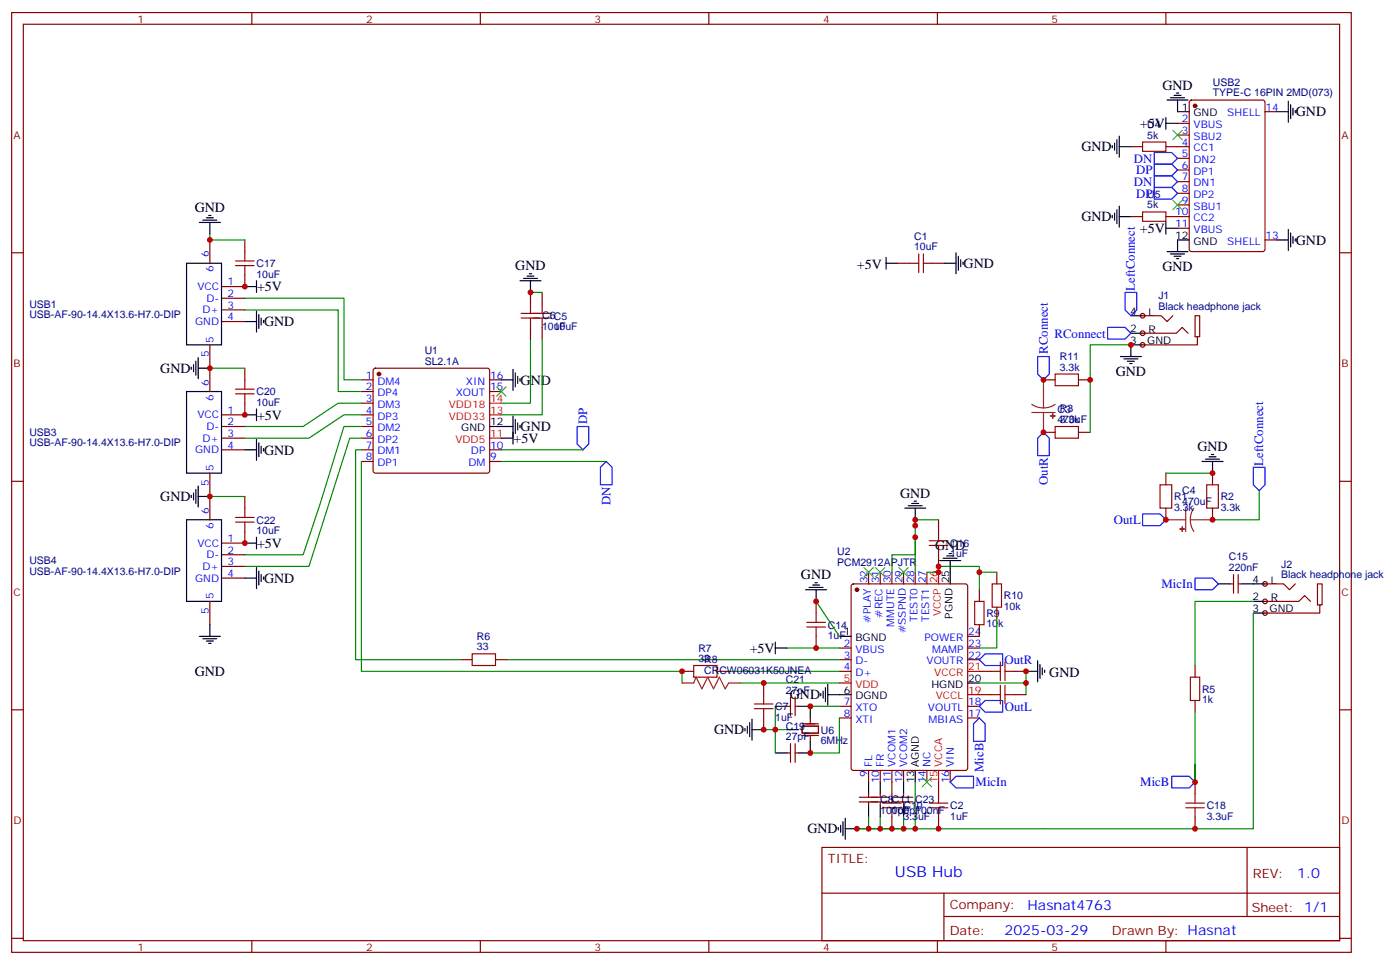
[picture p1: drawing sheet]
<svg xmlns="http://www.w3.org/2000/svg" width="424mm" height="292mm" viewBox="0 0 424 292" stroke-linecap="round" stroke-linejoin="round" font-family="sans-serif">
<g fill="none" stroke="#870000" stroke-width=".35">
<path d="M3.5 3.8h405.4v284.3h-405.4zM7.1 7.3h398.2v277.3h-398.2zM76.2 3.8v3.5M145.3 3.8v3.5M214.5 3.8v3.5M283.6 3.8v3.5M352.8 3.8v3.5M3.5 76.5h3.6M63.5 72.6v7.1M271.6 79.7h3.6M282.2 79.7h3.6M405.3 76.5h3.6"/>
<path d="M67 86.7h7.1M67 90.2h7.1M67 93.8h7.1M67 97.3h7.1M160.5 88.5v3.5M160.5 99.1v3.5M164 88.5v3.5M164 99.1v3.5M63.5 104.4v14.1M109.4 114.9h3.5M109.4 118.5h3.5M113.1 111.6l.5-.2h33.9l.5 .2 .2 .5v30.4l-.3 .5-.4 .2h-33.9l-.5-.3-.2-.4v-30.4z"/>
<path d="M148.2 114.9h3.5M148.2 118.5h3.5M67 125.5h7.1M67 129h7.1M67 132.6h7.1M67 136.1h7.1M109.4 125.5h3.5M109.4 129h3.5M109.4 132.6h3.5M109.4 136.1h3.5M109.4 122h3.5M109.4 139.6h3.5"/>
<path d="M148.2 136.1h3.5M148.2 139.6h3.5M3.5 145.6h3.6M63.5 143.2v14.1M405.3 145.6h3.6M67 164.3h7.1M67 167.9h7.1M67 171.4h7.1M67 174.9h7.1M257.8 176.9l.4-.2h33.9l.7 .4v55.3l-.5 .7h-34.1l-.6-.4-.1-55.3zM262.8 173.1v3.6M266.3 173.1v3.6"/>
<path d="M269.9 173.1v3.6M273.4 173.1v3.6M276.9 173.1v3.6M280.5 173.1v3.6M63.5 182v7M254 196.1h3.5M254 199.6h3.5M292.8 196.1h3.5M292.8 199.6h3.5M292.8 192.5h3.5M3.5 214.8h3.6M254 203.1h3.5"/>
<path d="M254 213.7h3.5M254 217.2h3.5M292.8 213.7h3.5M292.8 217.2h3.5M405.3 214.8h3.6M262.8 233.1v3.5M266.3 233.1v3.5M269.9 233.1v3.5M273.4 233.1v3.5M280.5 233.1v3.5M287.5 233.1v3.5M248.7 256.4h156.6v28.2h-156.6z"/>
<path d="M377.3 256.4v20.9M248.7 270.2h156.5M285.6 277.3h119.6M285.6 270.2v14.2M3.5 283.9h3.6M76.2 284.6v3.5M145.3 284.6v3.5M214.5 284.6v3.5M283.6 284.6v3.5M352.8 284.6v3.5M405.3 283.9h3.6"/>
</g>
<g fill="none" stroke="#000" stroke-width=".35">
<path d="M56.4 79.7h10.6v24.7h-10.6zM60.3 67.3h6.4M61.4 66.6h4.2M62.4 65.9h2.2M63.1 65.2h.8M63.5 67.3v3.5M268.1 79.7h3.5M268.1 77.9v3.5M74.1 97.3h3.5M74.1 86.7h3.5M77.6 84.9v3.6M77.6 94.1v6.4"/>
<path d="M78.3 95.2v4.2M79 96.2v2.2M79.7 96.9v.7M157.3 84.9h6.4M158.4 84.2h4.2M159.5 83.5h2.1M160.2 82.8h.7M160.5 84.9v3.6M56.4 118.5h10.6v24.7h-10.6zM151.7 114.9h3.5M155.2 111.8v6.3M155.9 112.8v4.3"/>
<path d="M156.6 113.9v2.1M157.3 114.6v.7M74.1 125.5h3.5M74.1 136.1h3.5M77.6 123.8v3.5M77.6 132.9v6.4M78.3 134v4.2M79 135v2.2M79.7 135.7v.8M148.2 129h7M151.7 132.6h3.5M155.2 125.9v8.4"/>
<path d="M155.9 126.9v4.3M156.6 128v2.1M157.3 128.7v.7M56.4 157.3h10.6v24.7h-10.6zM273.8 153.7h6.3M274.8 153h4.2M275.9 152.3h2.1M276.6 151.6h.7M276.9 153.7v3.6M74.1 164.3h3.5M74.1 174.9h3.5M77.6 162.6v3.5"/>
<path d="M77.6 171.7v6.4M78.3 172.8v4.2M79 173.8v2.2M79.7 174.6v.7M243.8 178.4h6.3M244.8 177.7h4.3M245.9 177h2.1M246.6 176.3h.7M246.9 178.4v3.6M287.5 173.1v3.6M60.3 192.5h6.4M61.4 193.3h4.2"/>
<path d="M62.4 194h2.2M63.1 194.7h.8M63.5 189v3.5M254 192.5h3.5M226.1 219.7v2.1M226.8 218.7v4.2M227.5 217.6v6.3M254 210.2h3.5M292.8 206.7h3.5M225.4 220.4v.7M227.5 220.8h3.6M276.9 233.1v3.5"/>
<path d="M253.6 250.4v.7M254.4 249.7v2.1M255.1 248.6v4.3M255.8 250.8h3.5M255.8 247.6v6.3"/>
</g>
<g fill="#870000" stroke="#870000" stroke-width=".35">
<circle cx="114.7" cy="113.2" r=".53"/>
<circle cx="259.3" cy="178.4" r=".53"/>
</g>
<path d="M148.2 132.6h3.5M148.2 125.5h3.5M148.2 122h3.5M284 173.1v3.6M254 206.7h3.5M292.8 210.2h3.5M292.8 203.1h3.5M284 233.1v3.5" fill="none" stroke="#f00" stroke-width=".35"/>
<path d="M275.2 79.7h2.8M278 76.8v5.7M279.4 79.7h2.8M279.4 76.8v5.7M157.7 96.2h9.2M157.7 94.8h9.2M160.5 92v2.8M160.5 96.2v2.9M164 92v2.8M164 96.2v2.9" fill="none" stroke="#a10000" stroke-width=".35"/>
<path d="M74.1 90.2h30v24.7h5.3M74.1 93.8h28.2v24.7h7.1M160.5 88.5h3.5M160.5 102.6v19.4h-8.8M164 102.6v22.9h-12.3M109.4 122h-7.1l-10.6 7h-17.6M109.4 125.5h-5.3l-10.6 7.1h-19.4M109.4 129h-5.3l-7.1 23-5.3 15.9h-17.6M109.4 132.6h-3.6l-12.3 38.8h-19.4M276.9 157.3v15.8" fill="none" stroke="#008700" stroke-width=".35"/>
<path d="M150.3 117.1l2.8 2.8M153.1 117.1l-2.8 2.8M261.4 171.7l2.8 2.9M264.2 171.7l-2.8 2.9M264.9 171.7l2.9 2.9M267.8 171.7l-2.9 2.9" fill="none" stroke="#3c3" stroke-width=".35"/>
<g fill="#f0f0f0" stroke="#870000" stroke-width=".35">
<circle cx="345.7" cy="104.4" r=".71"/>
<circle cx="345.7" cy="100.8" r=".71"/>
<circle cx="345.7" cy="95.5" r=".71"/>
</g>
<g fill="none" stroke="#000" stroke-width=".35">
<path d="M336.5 44v.7M337.3 43.3v2.1M338 42.3v4.2M338.7 44.4h3.5M338.7 41.2v6.4M285.8 79.7h3.5M289.3 76.5v6.3M290 77.5v4.3M290.7 78.6v2.1M291.4 79.3v.7M336.5 65.2v.7M337.3 64.5v2.1"/>
<path d="M338 63.4v4.3M338.7 62.4v6.3M338.7 65.5h3.5M342.2 95.5h3.5M57.9 111.1v.7M58.6 110.3v2.2M59.3 109.3v4.2M60 108.2v6.4M60 111.4h3.5M342.2 100.8h3.5M342.2 104.4h3.5M57.9 149.9v.7"/>
<path d="M58.6 149.2v2.1M59.3 148.1v4.2M60 150.2h3.5M60 147v6.4"/>
</g>
<path d="M342.2 44.4h3.5M352.8 44.4h3.5M342.2 65.5h3.5M352.8 65.5h3.5M345.7 95.5h5.7l1.7 1.8 1.8-1.8M345.7 100.8h10.3l1.7-1.7 1.8 1.7M362.3 101.9h-.7v-6.4h1.4v6.4h-.7v2.5h-16.6M296.3 203.1h3.6M296.3 210.2h3.6M306.9 203.1h3.5M306.9 210.2h3.5" fill="none" stroke="#870000" stroke-width=".35"/>
<path d="M310.4 203.1v3.6h-14.1M259.3 250.8h14.1" fill="none" stroke="#008700" stroke-width=".35"/>
<path d="M345.7 43h7.1v2.8h-7.1zM345.7 64.1h7.1v2.9h-7.1zM299.9 203.1h2.8M299.9 210.2h2.8M302.7 200.3v5.7M302.7 207.4v5.6M304.1 203.1h2.8M304.1 200.3v5.7M304.1 207.4v5.6M304.1 210.2h2.8" fill="none" stroke="#a10000" stroke-width=".35"/>
<g fill="#f0f0f0" stroke="#870000" stroke-width=".35">
<circle cx="382.8" cy="185.5" r=".71"/>
<circle cx="382.8" cy="182" r=".71"/>
<circle cx="382.8" cy="176.7" r=".71"/>
</g>
<g fill="none" stroke="#000" stroke-width=".35">
<path d="M352.8 37.3h3.5M352.8 35.6v3.5M353.1 30.3h6.4M354.2 29.6h4.2M355.2 28.9h2.2M356 28.2h.7M356.3 30.3v3.5h3.5M386.3 33.8h3.5M389.8 30.6v6.4M390.5 31.7v4.2M391.2 32.7v2.2M391.9 33.4v.7"/>
<path d="M352.8 67.3v3.5M352.8 69.1h3.5M353.1 76.1h6.4M354.2 76.8h4.2M355.2 77.5h2.2M356 78.2h.7M359.8 72.6h-3.5v3.5M386.3 72.6h3.5M389.8 69.4v6.4M390.5 70.5v4.2M391.2 71.5v2.2M391.9 72.2v.8"/>
<path d="M339 107.9h6.4M340.1 108.6h4.2M341.1 109.3h2.2M341.8 110h.7M342.2 104.4v3.5M363.7 139.6h6.4M364.8 138.9h4.2M365.8 138.2h2.1M366.5 137.5h.7M366.9 139.6v3.6M284.3 169.6h6.4M285.4 168.9h4.2"/>
<path d="M286.5 168.2h2.1M287.2 167.5h.7M287.5 169.6v3.5M368.7 176.7h3.5M375.7 176.7h7.1M234.6 196.1h3.5M234.6 194.3v3.5M314 200v6.3M379.2 182h3.6M379.2 185.5h3.6M234.6 213.7h3.5M241.7 213.7h3.5v3.5"/>
<path d="M248.4 209.8v.7M249.1 209.1v2.1M249.8 208.1v4.2M250.5 210.2h3.5M250.5 207v6.4M310.4 203.1h3.6M314.7 201v4.2M315.4 202.1v2.1M316.1 202.8v.7M234.6 227.8h3.5M238.1 220.8h3.6M245.2 224.3v3.5h-3.5"/>
<path d="M262.8 236.6v3.6M266.3 236.6v3.6M273.4 236.6v3.6M262.8 243.7v3.5M266.3 243.7v3.5M273.4 243.7v3.5"/>
</g>
<g fill="none" stroke="#870000" stroke-width=".35">
<path d="M356.3 37.3h3.5M360.1 30.5l.4-.2h21.6l.6 .4 .1 44.7-.5 .7h-21.8l-.6-.4-.1-44.7zM382.8 33.8h3.5M356.3 40.9h3.5M356.3 44.4h3.5M356.3 47.9h3.5M356.3 51.4h3.5M356.3 55h3.5M356.3 58.5h3.5M74.1 72.6v3.5M356.3 62h3.5M356.3 65.5h3.5"/>
<path d="M356.3 69.1h3.5M382.8 72.6h3.5M74.1 83.2v3.5M74.1 111.4v3.5M315.7 114.9h3.6M326.3 114.9h3.5M74.1 122v3.5M315.7 130.8h3.6M326.3 130.8h3.5M74.1 150.2v3.5M284 157.3v3.5M352.8 143.2v3.5"/>
<path d="M352.8 153.7v3.6M366.9 143.2v3.5M366.9 153.7v3.6M74.1 160.8v3.5M284 167.9v3.5M296.3 178.4v3.6M301.6 173.1v3.6M372.2 176.7h1M373.2 173.8v5.7M374.6 173.8v5.7M374.6 176.7h1.1M382.8 176.7h5.6l1.8 1.7 1.7-1.7"/>
<path d="M139.3 199.6h3.6M149.9 199.6h3.6M246.9 182v3.5M246.9 192.5v3.6M296.3 189v3.5M301.6 183.7v3.6M382.8 182h10.2l1.8-1.8 1.7 1.8M399.3 183h-.7v-6.3h1.4v6.3h-.7v2.5h-16.5M206.4 203.1h3.5M217 203.1h3.5M231.1 206.7v3.5M231.1 217.2v3.6"/>
<path d="M238.1 213.7h1.1M239.2 210.9v5.6M240.6 210.9v5.6M240.6 213.7h1.1M242.7 219.7h4.9v2.1h-4.9zM242.7 219h4.9M245.2 217.2v1.8M361.6 201.4v3.5M361.6 211.9v3.6M238.1 227.8h1.1M239.2 225v5.6M240.6 225v5.6"/>
<path d="M240.6 227.8h1.1M242.7 222.5h4.9M245.2 222.5v1.8M269.9 236.6v3.6M284 236.6v3.6M361.6 236.6v3.6M260 242.6h9.2M260 241.2h9.2M262.8 240.2v1M262.8 242.6v1.1M266.3 240.2v1M266.3 242.6v1.1"/>
<path d="M269.9 247.2v3.6M270.6 242.6h5.6M270.6 241.2h5.6M273.4 240.2v1M273.4 242.6v1.1M284 247.2v3.6M361.6 247.2v3.6"/>
</g>
<g fill="none" stroke="#008700" stroke-width=".35">
<path d="M63.5 70.8v1.8h10.6M63.5 111.4h10.6M315.7 114.9v1.8M342.2 104.4h-12.4v26.4M109.4 136.1h-1.8v63.5h31.7M109.4 139.6v63.5h97v3.6M151.7 136.1h24.7M151.7 139.6h31.7M63.5 150.2h10.6M284 157.3h-7.1v1.7M352.8 143.2h14.1M381 148.4v8.9h-14.1"/>
<path d="M276.9 162.6v5.3h-7v5.2M284 171.4v1.7h-3.5M284 171.4h12.3v7M284 171.4v1.7M296.3 173.1h5.3M153.5 199.6h100.5M238.1 196.1h15.9M246.9 182l7.1 10.5M301.6 187.3v8.8h-5.3M379.2 185.5v65.3h-102.3v-14.2M379.2 182h-17.6v19.4M220.5 203.1h33.5"/>
<path d="M224 206.7h30M234.6 213.7v14.1M245.2 213.7h8.8M254 217.2v10.6h-8.8M310.4 206.7v3.5M361.6 215.5v21.1v-5.2M231.1 220.8h7M259.3 250.8h17.6M262.8 247.2v3.6M266.3 247.2v3.6M273.4 247.2v3.6"/>
</g>
<g fill="none" stroke="#a10000" stroke-width=".35">
<path d="M71.3 79h5.6M74.1 76.1v2.9M71.3 80.4h5.6M74.1 80.4v2.8M71.3 119.2h5.6M71.3 117.8h5.6M74.1 114.9v2.9M74.1 119.2v2.8M319.3 113.2h7v3.5h-7zM319.3 129h7v3.6h-7zM71.3 158h5.6M71.3 156.6h5.6"/>
<path d="M74.1 153.7v2.9M74.1 158v2.8M351 146.7h3.5v7h-3.5zM365.1 146.7h3.6v7h-3.6zM281.2 165h5.6M281.2 163.6h5.6M284 160.8v2.8M284 165v2.9M300.2 176.7h2.8v7h-2.8zM142.9 197.8h7v3.6h-7zM244.1 189.7h5.7M244.1 188.3h5.7"/>
<path d="M246.9 185.5v2.8M246.9 189.7v2.8M294.9 182h2.8v7h-2.8zM209.9 201.4h7.1v3.5h-7.1zM228.2 214.4h5.7M228.2 213h5.7M231.1 210.2v2.8M231.1 214.4v2.8M360.2 204.9h2.8v7h-2.8zM267.1 243h5.6M267.1 244.4h5.6M269.9 240.2v2.8"/>
<path d="M269.9 244.4v2.8M281.2 243h5.6M281.2 244.4h5.6M284 240.2v2.8M284 244.4v2.8M358.8 243h5.6M358.8 244.4h5.6M361.6 240.2v2.8M361.6 244.4v2.8"/>
</g>
<path d="M354.9 39.4l2.8 2.9M357.7 39.4l-2.8 2.9M354.9 60.6l2.8 2.8M357.7 60.6l-2.8 2.8M272 171.7l2.8 2.9M274.8 171.7l-2.8 2.9M279 235.2l2.9 2.9M281.9 235.2l-2.9 2.9" fill="none" stroke="#3c3" stroke-width=".35"/>
<path d="M315.7 116.7v6.7M312.2 122.3l1.7 .9 1.8 .2M312.2 124.8h7.1M315.7 124.8v6M319.3 122.3l-1.7 .9-1.9 .2M352.8 157.3h6M358.8 153.7v7.1M360.2 157.3l.2 1.8 .8 1.7M360.2 157.3h6.7M361.2 153.7l-.8 1.7-.2 1.9M206.4 206.7h3.5l.7-1.8 1.8 3.5 1.7-3.5 1.8 3.5 1.8-3.5 1.7 3.5 1.1-1.7h3.5" fill="none" stroke="#8c2424" stroke-width=".35"/>
<g fill="#8c2424" stroke="#8c2424" stroke-width=".35">
<path d="M317.9 125.8l1.4 .1z"/>
<path d="M318.5 125.2l.1 1.4z"/>
<path d="M357.7 159.4l.1 1.4z"/>
<path d="M357 160.1h1.4z"/>
</g>
<g fill="none" stroke="#00f" stroke-width=".35">
<path d="M349.2 49.7h5.3l1.8 1.7-1.8 1.8h-5.3zM349.2 56.7h5.3l1.8 1.8-1.8 1.8h-5.3zM349.2 53.2h5.3l1.8 1.8-1.8 1.7h-5.3zM349.2 46.1h5.3l1.8 1.8-1.8 1.8h-5.3zM335.1 99.1h5.3l1.8 1.7-1.8 1.8h-5.3zM340.4 88.5h3.6v5.3l-1.8 1.7-1.8-1.7zM314 107.9h3.5v5.3l-1.8 1.7-1.7-1.7zM174.6 129h3.6v5.3l-1.8 1.8-1.8-1.8zM183.4 139.6l1.8 1.8v5.3h-3.5v-5.3zM314 132.6l1.7-1.8 1.8 1.8v5.3h-3.5zM345.7 155.5h5.3l1.8 1.8-1.8 1.7h-5.3zM379.2 141.4h3.6v5.3l-1.8 1.7-1.8-1.7z"/>
<path d="M361.6 174.9h5.3l1.8 1.8-1.8 1.7h-5.3zM298.1 197.8h5.3v3.6h-5.3l-1.8-1.8zM296.3 217.2l1.8 1.8v5.3h-3.5v-5.3zM296.3 213.7l1.8-1.8h5.3v3.6h-5.3zM287.5 236.6l1.8-1.7h5.3v3.5h-5.3zM354.5 234.9h5.3l1.8 1.7-1.8 1.8h-5.3z"/>
</g>
<circle cx="361.6" cy="32" r=".53" fill="#870000" stroke="#870000" stroke-width=".35"/>
<g fill="#c00">
<circle cx="160.5" cy="88.5" r=".88"/>
<circle cx="273.4" cy="250.8" r=".88"/>
<circle cx="63.5" cy="150.2" r=".88"/>
<circle cx="63.5" cy="111.4" r=".88"/>
<circle cx="245.2" cy="227.8" r=".88"/>
<circle cx="245.2" cy="213.7" r=".88"/>
<circle cx="234.6" cy="220.8" r=".88"/>
<circle cx="284" cy="250.8" r=".88"/>
<circle cx="361.6" cy="250.8" r=".88"/>
<circle cx="231.1" cy="220.8" r=".88"/>
<circle cx="231.1" cy="206.7" r=".88"/>
<circle cx="206.4" cy="203.1" r=".88"/>
<circle cx="284" cy="173.1" r=".88"/>
<circle cx="296.3" cy="173.1" r=".88"/>
<circle cx="276.9" cy="159" r=".88"/>
<circle cx="284" cy="171.4" r=".88"/>
<circle cx="259.3" cy="250.8" r=".88"/>
<circle cx="361.6" cy="236.6" r=".88"/>
<circle cx="315.7" cy="130.8" r=".88"/>
<circle cx="276.9" cy="157.3" r=".88"/>
<circle cx="276.9" cy="162.6" r=".88"/>
<circle cx="315.7" cy="114.9" r=".88"/>
<circle cx="310.4" cy="203.1" r=".88"/>
<circle cx="366.9" cy="157.3" r=".88"/>
<circle cx="310.4" cy="206.7" r=".88"/>
<circle cx="366.9" cy="143.2" r=".88"/>
<circle cx="342.2" cy="104.4" r=".88"/>
<circle cx="329.8" cy="114.9" r=".88"/>
<circle cx="352.8" cy="157.3" r=".88"/>
<circle cx="74.1" cy="86.7" r=".88"/>
<circle cx="63.5" cy="72.6" r=".88"/>
<circle cx="74.1" cy="125.5" r=".88"/>
<circle cx="74.1" cy="164.3" r=".88"/>
<circle cx="246.9" cy="182" r=".88"/>
<circle cx="246.9" cy="196.1" r=".88"/>
<circle cx="269.9" cy="250.8" r=".88"/>
<circle cx="266.3" cy="250.8" r=".88"/>
<circle cx="262.8" cy="250.8" r=".88"/>
<circle cx="276.9" cy="250.8" r=".88"/>
</g>
<text font-size="4.6" fill="#00f" x="270.8" y="265.4">USB Hub</text>
<g font-size="4.2">
<text x="351.7" y="27.1">GND</text>
<text x="392.1" y="35.2">GND</text>
<text x="344.9" y="38.7">+5V</text>
<text x="327.2" y="45.8">GND</text>
<text x="58.9" y="64">GND</text>
<text x="327.2" y="67">GND</text>
<text x="344.9" y="70.5">+5V</text>
<text x="392.1" y="74">GND</text>
<text x="155.9" y="81.7">GND</text>
<text x="259.3" y="81.4">+5V</text>
<text x="291.6" y="81.1">GND</text>
<text x="351.7" y="82.1">GND</text>
<text x="77.8" y="88.1">+5V</text>
<text x="79.9" y="98.7">GND</text>
<text x="48.5" y="112.8">GND</text>
<text x="337.6" y="113.9">GND</text>
<text x="157.5" y="116.3">GND</text>
<text x="77.8" y="126.9">+5V</text>
<text x="157.5" y="130.5">GND</text>
<text x="79.9" y="137.5">GND</text>
<text x="155.4" y="134">+5V</text>
<text x="362.3" y="136.5">GND</text>
<text x="48.5" y="151.6">GND</text>
<text x="272.3" y="150.5">GND</text>
<text x="77.8" y="165.7">+5V</text>
<text x="282.9" y="166.4">GND</text>
<text x="79.9" y="176.3">GND</text>
<text x="242.4" y="175.3">GND</text>
<text x="226.9" y="197.5">+5V</text>
<text x="58.9" y="204.6">GND</text>
<text x="317.5" y="204.9">GND</text>
<text x="239" y="211.6">GND</text>
<text x="216.1" y="222.2">GND</text>
<text x="244.3" y="252.2">GND</text>
</g>
<g font-size="4.2" fill="#00f">
<text x="392.5" y="265.7">1.0</text>
<text x="310.9" y="275.2">Hasnat4763</text>
<text x="304" y="283">2025-03-29</text>
</g>
<g font-size="3.9" fill="#00f">
<text x="343.1" y="49.2">DN</text>
<text x="343.8" y="52.7">DP</text>
<text x="343.1" y="56.2">DN</text>
<text x="343.8" y="59.8">DP</text>
<text x="343.4" y="88" transform="rotate(-90 343.4 88)">LeftConnect</text>
<text x="317" y="107" transform="rotate(-90 317 107)">RConnect</text>
<text x="319.1" y="102.1">RConnect</text>
<text x="177.7" y="128.4" transform="rotate(-90 177.7 128.4)">DP</text>
<text x="382.2" y="140.9" transform="rotate(-90 382.2 140.9)">LeftConnect</text>
<text x="317" y="146.7" transform="rotate(-90 317 146.7)">OutR</text>
<text x="184.7" y="152.8" transform="rotate(-90 184.7 152.8)">DN</text>
<text x="337.1" y="158.5">OutL</text>
<text x="351.4" y="177.9">MicIn</text>
<text x="304" y="200.8">OutR</text>
<text x="304" y="215.1">OutL</text>
<text x="297.6" y="233.6" transform="rotate(-90 297.6 233.6)">MicB</text>
<text x="295.2" y="237.8">MicIn</text>
<text x="345" y="237.9">MicB</text>
</g>
<g font-size="3.9" fill="#800">
<text x="250.5" y="261">TITLE:</text>
<text x="379.1" y="265.7">REV:</text>
<text x="287.4" y="275.2">Company:</text>
<text x="378.7" y="275.8">Sheet: 1/1</text>
<text x="287.4" y="282.9">Date:</text>
<text x="336.4" y="282.9">Drawn By: Hasnat</text>
</g>
<g font-size="3.2" fill="#800">
<text x="41.6" y="6.8">1</text>
<text x="110.8" y="6.8">2</text>
<text x="179.9" y="6.8">3</text>
<text x="249.1" y="6.8">4</text>
<text x="318.2" y="6.8">5</text>
<text x="4.1" y="41.9">A</text>
<text x="405.9" y="41.9">A</text>
<text x="4.1" y="111.1">B</text>
<text x="405.9" y="111.1">B</text>
<text x="4.1" y="180.2">C</text>
<text x="405.9" y="180.2">C</text>
<text x="4.1" y="249.3">D</text>
<text x="405.9" y="249.3">D</text>
<text x="41.6" y="287.6">1</text>
<text x="110.8" y="287.6">2</text>
<text x="179.9" y="287.6">3</text>
<text x="249.1" y="287.6">4</text>
<text x="318.2" y="287.6">5</text>
</g>
<g font-size="3.2" fill="#000080">
<text x="367" y="29.1">TYPE-C 16PIN 2MD(073)</text>
<text x="367" y="25.9">USB2</text>
<text x="347.1" y="41.9">5k</text>
<text x="347.1" y="38.8">U4</text>
<text x="347.1" y="60">U5</text>
<text x="347.1" y="63.1">5k</text>
<text x="276.6" y="75.8">10uF</text>
<text x="276.6" y="72.6">C1</text>
<text x="77.6" y="84">10uF</text>
<text x="77.6" y="80.8">C17</text>
<text x="8.9" y="93.1">USB1</text>
<text x="350.5" y="93.8">Black headphone jack</text>
<text x="350.5" y="90.6">J1</text>
<text x="8.9" y="96.2">USB-AF-90-14.4X13.6-H7.0-DIP</text>
<text x="164" y="99.9">10uF</text>
<text x="164" y="96.7">C6C5</text>
<text x="167.6" y="99.8">10uF</text>
<text x="128.5" y="107.2">U1</text>
<text x="128.5" y="110.3">SL2.1A</text>
<text x="320.7" y="112.1">3.3k</text>
<text x="320.7" y="108.9">R11</text>
<text x="77.6" y="119.6">C20</text>
<text x="77.6" y="122.8">10uF</text>
<text x="320" y="124.9">C3</text>
<text x="320.7" y="124.8">R3</text>
<text x="8.9" y="131.9">USB3</text>
<text x="320" y="128.1">470uF</text>
<text x="320.7" y="128">3.3k</text>
<text x="8.9" y="135">USB-AF-90-14.4X13.6-H7.0-DIP</text>
<text x="357.7" y="149.6">C4</text>
<text x="355.2" y="154.5">3.3k</text>
<text x="355.2" y="151.4">R1</text>
<text x="357.7" y="152.7">470uF</text>
<text x="369.4" y="154.5">3.3k</text>
<text x="369.4" y="151.4">R2</text>
<text x="77.6" y="161.6">10uF</text>
<text x="77.6" y="158.4">C22</text>
<text x="287.5" y="165.5">C16</text>
<text x="8.9" y="173.8">USB-AF-90-14.4X13.6-H7.0-DIP</text>
<text x="8.9" y="170.7">USB4</text>
<text x="253.3" y="171.2">PCM2912APJTR</text>
<text x="253.3" y="168.1">U2</text>
<text x="287.5" y="168.6">1uF</text>
<text x="371.8" y="172.8">220nF</text>
<text x="371.8" y="169.6">C15</text>
<text x="387.6" y="171.8">J2</text>
<text x="387.6" y="174.9">Black headphone jack</text>
<text x="303.7" y="184.5">10k</text>
<text x="303.7" y="181.3">R10</text>
<text x="250.5" y="190.2">C14</text>
<text x="298.4" y="189.8">10k</text>
<text x="298.4" y="186.6">R9</text>
<text x="144.3" y="196.8">33</text>
<text x="144.3" y="193.6">R6</text>
<text x="211.3" y="197.1">R7</text>
<text x="250.5" y="193.3">1uF</text>
<text x="211.3" y="200.3">33</text>
<text x="213.1" y="203.8">CRCW06031K50JNEA</text>
<text x="213.1" y="200.7">R8</text>
<text x="237.8" y="209.8">27pF</text>
<text x="237.8" y="206.7">C21</text>
<text x="363.7" y="209.6">R5</text>
<text x="234.6" y="214.9">C7</text>
<text x="363.7" y="212.7">1k</text>
<text x="234.6" y="218">1uF</text>
<text x="237.8" y="220.8">C19</text>
<text x="248.4" y="221.9">U6</text>
<text x="237.8" y="223.9">27pF</text>
<text x="248.4" y="225.1">6MHz</text>
<text x="266.3" y="243.1">C8C11</text>
<text x="273.4" y="244.8">C10</text>
<text x="276.9" y="243">C23</text>
<text x="287.5" y="244.9">C2</text>
<text x="365.1" y="244.9">C18</text>
<text x="266.3" y="246.2">100pF</text>
<text x="269.9" y="246.2">100pF</text>
<text x="273.4" y="248">3.3uF</text>
<text x="276.9" y="246.3">100nF</text>
<text x="287.5" y="248">1uF</text>
<text x="365.1" y="248">3.3uF</text>
</g>
<g font-size="3.2">
<text x="357.6" y="33.4">1</text>
<text x="361.1" y="35.2">GND</text>
<text x="355.6" y="72.2">12</text>
<text x="361.1" y="74">GND</text>
<text x="341.9" y="95.2">4</text>
<text x="347.5" y="95.5">L</text>
<text x="341.9" y="100.5">2</text>
<text x="347.5" y="100.8">R</text>
<text x="341.9" y="104">3</text>
<text x="347.1" y="104">GND</text>
<text x="139.6" y="130.5">GND</text>
<text x="148.3" y="128.7">12</text>
<text x="287.2" y="176.5" transform="rotate(-90 287.2 176.5)">25</text>
<text x="379" y="176.3">4</text>
<text x="384.5" y="176.7">L</text>
<text x="379" y="181.6">2</text>
<text x="379" y="185.1">3</text>
<text x="384.2" y="185.1">GND</text>
<text x="384.5" y="182">R</text>
<text x="288.2" y="187.2" transform="rotate(-90 288.2 187.2)">PGND</text>
<text x="255.3" y="192.2">1</text>
<text x="258.8" y="194">BGND</text>
<text x="255.3" y="209.8">6</text>
<text x="281.8" y="208.1">HGND</text>
<text x="293" y="206.3">20</text>
<text x="258.8" y="211.6">DGND</text>
<text x="278" y="232.1" transform="rotate(-90 278 232.1)">AGND</text>
<text x="276.6" y="237" transform="rotate(-90 276.6 237)">13</text>
</g>
<g font-size="3.2" fill="#00f">
<text x="371.4" y="35.2">SHELL</text>
<text x="382.9" y="33.4">14</text>
<text x="357.6" y="37">2</text>
<text x="357.6" y="40.5">3</text>
<text x="361.1" y="38.7">VBUS</text>
<text x="357.6" y="44">4</text>
<text x="357.6" y="47.6">5</text>
<text x="361.1" y="42.3">SBU2</text>
<text x="361.1" y="45.8">CC1</text>
<text x="357.6" y="51.1">6</text>
<text x="361.1" y="49.3">DN2</text>
<text x="361.1" y="52.8">DP1</text>
<text x="357.6" y="54.6">7</text>
<text x="357.6" y="58.1">8</text>
<text x="361.1" y="56.4">DN1</text>
<text x="361.1" y="59.9">DP2</text>
<text x="355.6" y="65.2">10</text>
<text x="357.6" y="61.7">9</text>
<text x="361.1" y="63.4">SBU1</text>
<text x="355.6" y="68.7">11</text>
<text x="361.1" y="67">CC2</text>
<text x="361.1" y="70.5">VBUS</text>
<text x="63.1" y="77.9" transform="rotate(-90 63.1 77.9)">6</text>
<text x="371.4" y="74">SHELL</text>
<text x="382.9" y="72.2">13</text>
<text x="64.6" y="82.4" transform="rotate(-90 64.6 82.4)">6</text>
<text x="59.7" y="87.8">VCC</text>
<text x="68.8" y="86.4">1</text>
<text x="68.8" y="89.9">2</text>
<text x="61.3" y="94.8">D+</text>
<text x="62.4" y="91.3">D-</text>
<text x="68.8" y="93.4">3</text>
<text x="59" y="98.4">GND</text>
<text x="68.8" y="96.9">4</text>
<text x="64.6" y="103.6" transform="rotate(-90 64.6 103.6)">5</text>
<text x="63.1" y="108.1" transform="rotate(-90 63.1 108.1)">5</text>
<text x="63.1" y="116.7" transform="rotate(-90 63.1 116.7)">6</text>
<text x="110.7" y="114.6">1</text>
<text x="110.7" y="118.1">2</text>
<text x="114.2" y="116.3">DM4</text>
<text x="114.2" y="119.9">DP4</text>
<text x="137.9" y="119.9">XOUT</text>
<text x="141" y="116.3">XIN</text>
<text x="148.3" y="118.1">15</text>
<text x="148.3" y="114.6">16</text>
<text x="64.6" y="121.2" transform="rotate(-90 64.6 121.2)">6</text>
<text x="68.8" y="125.2">1</text>
<text x="110.7" y="121.6">3</text>
<text x="110.7" y="125.2">4</text>
<text x="114.2" y="123.4">DM3</text>
<text x="59.7" y="126.6">VCC</text>
<text x="62.4" y="130.1">D-</text>
<text x="68.8" y="128.7">2</text>
<text x="110.7" y="128.7">5</text>
<text x="114.2" y="126.9">DP3</text>
<text x="114.2" y="130.5">DM2</text>
<text x="59" y="137.2">GND</text>
<text x="61.3" y="133.6">D+</text>
<text x="68.8" y="132.2">3</text>
<text x="68.8" y="135.7">4</text>
<text x="110.7" y="132.2">6</text>
<text x="110.7" y="135.7">7</text>
<text x="114.2" y="134">DP2</text>
<text x="114.2" y="137.5">DM1</text>
<text x="142.5" y="137.5">DP</text>
<text x="148.3" y="135.7">10</text>
<text x="64.6" y="142.5" transform="rotate(-90 64.6 142.5)">5</text>
<text x="110.7" y="139.3">8</text>
<text x="114.2" y="141">DP1</text>
<text x="141.7" y="141">DM</text>
<text x="148.3" y="139.3">9</text>
<text x="63.1" y="146.9" transform="rotate(-90 63.1 146.9)">5</text>
<text x="63.1" y="155.5" transform="rotate(-90 63.1 155.5)">6</text>
<text x="64.6" y="160" transform="rotate(-90 64.6 160)">6</text>
<text x="59.7" y="165.4">VCC</text>
<text x="68.8" y="164">1</text>
<text x="68.8" y="167.5">2</text>
<text x="61.3" y="172.4">D+</text>
<text x="62.4" y="168.9">D-</text>
<text x="68.8" y="171">3</text>
<text x="59" y="176">GND</text>
<text x="68.8" y="174.6">4</text>
<text x="262.5" y="176.5" transform="rotate(-90 262.5 176.5)">32</text>
<text x="266" y="176.5" transform="rotate(-90 266 176.5)">31</text>
<text x="269.5" y="176.5" transform="rotate(-90 269.5 176.5)">30</text>
<text x="273" y="176.5" transform="rotate(-90 273 176.5)">29</text>
<text x="276.6" y="176.5" transform="rotate(-90 276.6 176.5)">28</text>
<text x="280.1" y="176.5" transform="rotate(-90 280.1 176.5)">27</text>
<text x="63.1" y="185.7" transform="rotate(-90 63.1 185.7)">5</text>
<text x="64.6" y="181.3" transform="rotate(-90 64.6 181.3)">5</text>
<text x="263.5" y="188.4" transform="rotate(-90 263.5 188.4)">#PLAY</text>
<text x="267.1" y="187" transform="rotate(-90 267.1 187)">#REC</text>
<text x="270.6" y="189.6" transform="rotate(-90 270.6 189.6)">MMUTE</text>
<text x="274.1" y="191.6" transform="rotate(-90 274.1 191.6)">#SSPND</text>
<text x="277.6" y="188.1" transform="rotate(-90 277.6 188.1)">TEST0</text>
<text x="281.2" y="188.1" transform="rotate(-90 281.2 188.1)">TEST1</text>
<text x="255.3" y="195.7">2</text>
<text x="258.8" y="197.5">VBUS</text>
<text x="279.7" y="194">POWER</text>
<text x="282.1" y="197.5">MAMP</text>
<text x="293" y="195.7">23</text>
<text x="293" y="192.2">24</text>
<text x="255.3" y="199.2">3</text>
<text x="255.3" y="202.8">4</text>
<text x="258.8" y="201">D-</text>
<text x="280.3" y="201">VOUTR</text>
<text x="293" y="199.2">22</text>
<text x="258.8" y="204.5">D+</text>
<text x="255.3" y="213.4">7</text>
<text x="258.8" y="215.1">XTO</text>
<text x="280.8" y="215.1">VOUTL</text>
<text x="293" y="213.4">18</text>
<text x="255.3" y="216.9">8</text>
<text x="258.8" y="218.7">XTI</text>
<text x="281" y="218.7">MBIAS</text>
<text x="293" y="216.9">17</text>
<text x="263.9" y="232.1" transform="rotate(-90 263.9 232.1)">FL</text>
<text x="267.4" y="232.1" transform="rotate(-90 267.4 232.1)">FR</text>
<text x="270.9" y="232.1" transform="rotate(-90 270.9 232.1)">VCOM1</text>
<text x="274.5" y="232.1" transform="rotate(-90 274.5 232.1)">VCOM2</text>
<text x="281.5" y="232.1" transform="rotate(-90 281.5 232.1)">NC</text>
<text x="288.6" y="232.1" transform="rotate(-90 288.6 232.1)">VIN</text>
<text x="262.5" y="235" transform="rotate(-90 262.5 235)">9</text>
<text x="266" y="237" transform="rotate(-90 266 237)">10</text>
<text x="269.5" y="237" transform="rotate(-90 269.5 237)">11</text>
<text x="273" y="237" transform="rotate(-90 273 237)">12</text>
<text x="280.1" y="237" transform="rotate(-90 280.1 237)">14</text>
<text x="287.2" y="237" transform="rotate(-90 287.2 237)">16</text>
</g>
<g font-size="3.2" fill="#f00">
<text x="135.8" y="123.4">VDD18</text>
<text x="148.3" y="125.2">13</text>
<text x="148.3" y="121.6">14</text>
<text x="135.8" y="126.9">VDD33</text>
<text x="137.8" y="134">VDD5</text>
<text x="148.3" y="132.2">11</text>
<text x="283.6" y="176.5" transform="rotate(-90 283.6 176.5)">26</text>
<text x="284.7" y="186.5" transform="rotate(-90 284.7 186.5)">VCCP</text>
<text x="293" y="202.8">21</text>
<text x="255.3" y="206.3">5</text>
<text x="258.8" y="208.1">VDD</text>
<text x="282.7" y="204.5">VCCR</text>
<text x="293" y="209.8">19</text>
<text x="283.1" y="211.6">VCCL</text>
<text x="285" y="232.1" transform="rotate(-90 285 232.1)">VCCA</text>
<text x="283.6" y="237" transform="rotate(-90 283.6 237)">15</text>
</g>
</svg>
